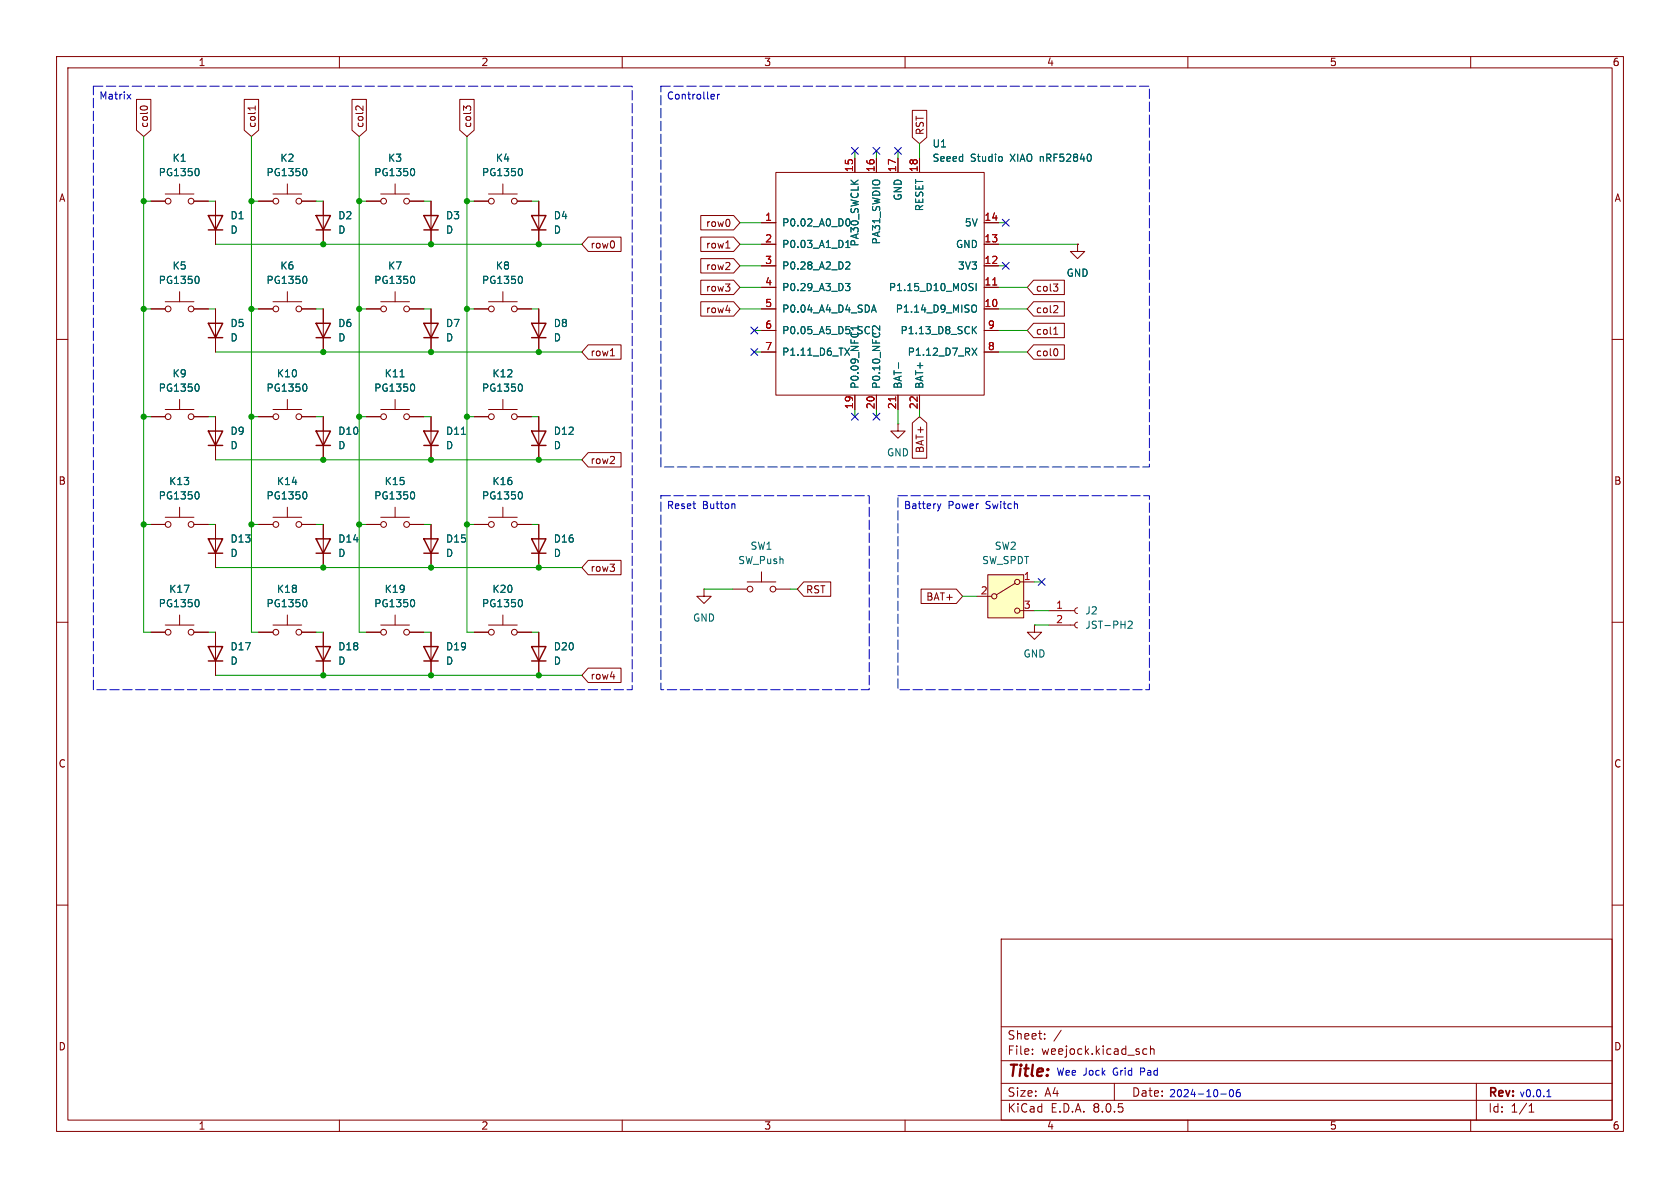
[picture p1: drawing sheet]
<svg xmlns="http://www.w3.org/2000/svg" width="297mm" height="210mm" viewBox="0 0 297 210" stroke-linecap="round" stroke-linejoin="round" font-family="sans-serif">
<g fill="none" stroke="#840000" stroke-width=".18">
<path d="M10 10h277v190h-277zM12 12h273v186h-273zM60 10v2M110 10v2M160 10v2M210 10v2M260 10v2M134.6 39.4h2.6M137.2 30.5h36.8v39.4h-36.8zM151.1 27.9v2.6M154.9 27.9v2.6M158.7 27.9v2.6"/>
<path d="M162.6 27.9v2.6M174 39.4h2.5M10 60h2M45.7 54.6h2.6M48.3 53.3h5M50.8 51.6v1.7M53.3 54.6h2.6M134.6 54.6h2.6M134.6 50.8h2.6M134.6 47h2.6M134.6 43.2h2.6M134.6 58.4h2.6"/>
<path d="M174 54.6h2.5M174 50.8h2.5M174 47h2.5M174 43.2h2.5M174 58.4h2.5M190.5 43.2v1.3h1.3l-1.3 1.2-1.3-1.2h1.3M190.5 43.2h.1M285 60h2M134.6 62.2h2.6M151.1 69.9v2.5M154.9 69.9v2.5M158.7 74.9v1.3h1.3l-1.3 1.3-1.2-1.3h1.2"/>
<path d="M158.7 74.9h.1M158.7 69.9v2.5M162.6 69.9v2.5M174 62.2h2.5M10 110h2M38.1 111.8v7.6M285 110h2M10 160h2M285 160h2M177 166h108v32h-108zM60 198v2M110 198v2"/>
<path d="M160 198v2M177 194.5h108M177 191.5h108M177 187.5h108M177 181.5h108M182.5 186.3v.1M182.5 185.5v.1M184.7 183.6v.1M184.7 182.8v.1M187.6 182.1l-1.3 2M197 191.5v3M202 186.1l.3 .3 .4-.1"/>
<path d="M202.7 185.5l-.4-.1-.3 .3M203.4 185.5l.2-.1 .4 .1v.9M203.4 184.9v1.5M210 198v2M260 198v2M261 191.5v6.5M270.3 196.6h.9M270.3 195.5l.4-.4v1.5"/>
<circle cx="48.8" cy="54.6" r=".51"/>
<circle cx="52.8" cy="54.6" r=".51"/>
</g>
<g fill="none" stroke="#006464" stroke-width=".18">
<path d="M149.7 38.7h.2l.2 .1M150.1 39.8l-.2 .1h-.2M177.1 27.7l.1 .2-.1 .6M53.9 48.8a.79 .79 0 0 1 0 1.3M149.5 50.1h.8l-.5 .5 .4 .1 .1 .4-.3 .3h-.4M149.5 43.8h.8M149.5 42.9l.4-.4v1.3M149.7 46.3l.4 .1 .2 .3-.8 .9h.8M154.1 55.2l.4-1.3 .4 1.3M154.2 54.8h.6M154.2 57.7v1.3M155.5 57.6v.8l-.7-.7-.3-.1-.3 .2"/>
<path d="M171.8 50.8l.2 .2-.2 .4M171.8 50.1l.2 .1M172.1 53.9a.43 .43 0 0 1 .5 .4v.5a.43 .43 0 0 1-.5 .4M172.1 58.3l.5 .7M172.6 50.1v1.3M172.6 57.7l-.7 .8M149.3 61.5l.9 1.3M150.2 61.5l-.9 1.3M158.8 64.1v1M171.8 61.5l.9 1.3M172.7 61.5l-.9 1.3"/>
</g>
<path d="M175.5 50.4h.7M158.3 70.2v.7" fill="none" stroke="#a90000" stroke-width=".18"/>
<path d="M36.8 114.3h2.6l-1.3 2.5zM36.8 116.8h2.6" fill="none" stroke="#840000" stroke-width=".25"/>
<path d="M174.6 101.6h6.4v7.6h-6.4z" fill="#ffffc2"/>
<g fill="none" stroke="#840000" stroke-width=".18">
<path d="M24.1 17.6h2.6v5.4l-1.3 1.1-1.3-1.1zM24.9 18.9l.4-.2 .7 .2M43.2 17.6h2.5v5.4l-1.3 1.1-1.2-1.1zM45.1 18.7v.8M45.1 19.1h-1.2l.1 .1M62.2 17.6h2.6v5.4l-1.3 1.1-1.3-1.1zM64.2 18.7v.8l-.8-.7-.3-.1-.2 .3M81.3 17.6h2.5v5.4l-1.3 1.1-1.2-1.1zM82.4 19.2l-.4-.5v.8M82.4 19l.3-.3h.3l.2 .3M161.3 19.5h2.5v4.8l-1.2 1.1-1.3-1.1zM26.7 35.6h2.5"/>
<path d="M29.2 34.3h5.1M31.7 32.5v1.8M34.3 35.6h2.5M38.1 35.6v7.6M45.7 35.6h2.6M48.3 34.3h5M50.8 32.5v1.8M53.3 35.6h2.6M57.1 35.6v7.6M64.8 35.6h2.5M67.3 34.3h5.1M69.8 32.5v1.8"/>
<path d="M72.4 35.6h2.5M76.2 35.6v7.6M83.8 35.6h2.6M86.4 34.3h5M88.9 32.5v1.8M91.4 35.6h2.6M95.2 35.6v7.6M123.9 38.1h5.8l1.1 1.3-1.1 1.2h-5.8zM134.6 39.4h2.6M151.1 27.9v2.6M154.9 27.9v2.6M158.7 27.9v2.6"/>
<path d="M162.6 27.9v2.6M174 39.4h2.5M26.7 54.6h2.5M29.2 53.3h5.1M31.7 51.6v1.7M34.3 54.6h2.5M38.1 54.6v7.6M45.7 54.6h2.6M53.3 54.6h2.6M57.1 54.6v7.6M64.8 54.6h2.5M67.3 53.3h5.1"/>
<path d="M69.8 51.6v1.7M72.4 54.6h2.5M76.2 54.6v7.6M83.8 54.6h2.6M86.4 53.3h5M88.9 51.6v1.7M91.4 54.6h2.6M95.2 54.6v7.6M104 41.9h5.8v2.6h-5.8l-1.1-1.3zM123.9 41.9h5.8l1.1 1.3-1.1 1.3h-5.8zM123.9 45.7h5.8l1.1 1.3-1.1 1.3h-5.8zM123.9 49.5h5.8l1.1 1.3-1.1 1.3h-5.8z"/>
<path d="M123.9 53.3h5.8l1.1 1.3-1.1 1.3h-5.8zM128.3 43.9h.7M128.3 54.9h.8M134.6 54.6h2.6M134.6 50.8h2.6M134.6 47h2.6M134.6 43.2h2.6M134.6 58.4h2.6M174 54.6h2.5M174 50.8h2.5M174 47h2.5M174 43.2h2.5"/>
<path d="M174 58.4h2.5M182.7 57.1h5.5v2.6h-5.5l-1.1-1.3zM182.7 49.5h5.5v2.6h-5.5l-1.1-1.3zM182.7 53.3h5.5v2.6h-5.5l-1.1-1.3zM186.2 50.2h.8l-.4 .5M186.3 59.1h.7M186.5 58l.1-.2v1.3M186.8 50.7l.2 .2v.3l-.2 .3M186.8 54l.2 .3-.1 .3-.7 .7h.8M190.5 43.2h.1M26.7 73.7h2.5M29.2 72.4h5.1"/>
<path d="M31.7 70.6v1.8M34.3 73.7h2.5M38.1 73.7v7.6M45.7 73.7h2.6M48.3 72.4h5M50.8 70.6v1.8M53.3 73.7h2.6M57.1 73.7v7.6M64.8 73.7h2.5M67.3 72.4h5.1M69.8 70.6v1.8M72.4 73.7h2.5"/>
<path d="M76.2 73.7v7.6M83.8 73.7h2.6M86.4 72.4h5M88.9 70.6v1.8M91.4 73.7h2.6M95.2 73.7v7.6M104 61h5.8v2.5h-5.8l-1.1-1.3zM107.9 62.9h.7M134.6 62.2h2.6M151.1 69.9v2.5M154.9 69.9v2.5M158.7 69.9v2.5"/>
<path d="M161.3 74.8l1.3-1.1 1.2 1.1v6.2h-2.5zM162.6 69.9v2.5M174 62.2h2.5M182.7 61h5.5v2.5h-5.5l-1.1-1.3zM186.8 61.7l.2 .4-.2 .7M26.7 92.7h2.5M29.2 91.4h5.1M31.7 89.7v1.7M34.3 92.7h2.5M38.1 92.7v7.6M45.7 92.7h2.6M48.3 91.4h5"/>
<path d="M50.8 89.7v1.7M53.3 92.7h2.6M57.1 92.7v7.6M64.8 92.7h2.5M67.3 91.4h5.1M69.8 89.7v1.7M72.4 92.7h2.5M76.2 92.7v7.6M83.8 92.7h2.6M86.4 91.4h5M88.9 89.7v1.7M91.4 92.7h2.6"/>
<path d="M95.2 92.7v7.6M104 80h5.8v2.6h-5.8l-1.1-1.3zM104 99.1h5.8v2.5h-5.8l-1.1-1.3zM26.7 111.8h2.5M29.2 110.5h5.1M31.7 108.7v1.8M34.3 111.8h2.5M38.1 111.8v2.5M38.1 116.8v2.6M45.7 111.8h2.6M48.3 110.5h5M50.8 108.7v1.8"/>
<path d="M53.3 111.8h2.6M57.1 111.8v7.6M64.8 111.8h2.5M67.3 110.5h5.1M69.8 108.7v1.8M72.4 111.8h2.5M76.2 111.8v7.6M83.8 111.8h2.6M86.4 110.5h5M88.9 108.7v1.8M91.4 111.8h2.6M95.2 111.8v7.6"/>
<path d="M104 118.1h5.8v2.6h-5.8l-1.1-1.3zM107.9 119.6h.8M124.5 104.1v1.3h1.2l-1.2 1.3-1.3-1.3h1.3M124.5 104.1h.1M129.5 104.1h2.6M132.1 102.9h5.1M134.6 101.1v1.8M137.2 104.1h2.5M142.1 102.9h4.8v2.5h-4.8l-1.1-1.3zM162.8 104.1h6.3l1.1 1.3-1.1 1.3h-6.3zM172.7 105.4h2.6M174.6 101.6h6.4v7.6h-6.4z"/>
<path d="M179.5 103.1l-3.4 2.1M180.3 102.9h2.6M180.3 108h2.6M182.9 110.5v1.3h1.2l-1.2 1.2-1.3-1.2h1.3M182.9 110.5h.1M185.4 108h4.6M185.4 110.5h4.6M190.5 110l-.4 .1-.1 .4 .1 .3 .4 .2M190.5 107.4l-.4 .2-.1 .4 .1 .3 .4 .2"/>
<circle cx="29.7" cy="35.6" r=".51"/>
<circle cx="33.8" cy="35.6" r=".51"/>
<circle cx="48.8" cy="35.6" r=".51"/>
<circle cx="52.8" cy="35.6" r=".51"/>
<circle cx="67.8" cy="35.6" r=".51"/>
<circle cx="71.9" cy="35.6" r=".51"/>
<circle cx="86.9" cy="35.6" r=".51"/>
<circle cx="90.9" cy="35.6" r=".51"/>
<circle cx="29.7" cy="54.6" r=".51"/>
<circle cx="33.8" cy="54.6" r=".51"/>
<circle cx="67.8" cy="54.6" r=".51"/>
<circle cx="71.9" cy="54.6" r=".51"/>
<circle cx="86.9" cy="54.6" r=".51"/>
<circle cx="90.9" cy="54.6" r=".51"/>
<circle cx="29.7" cy="73.7" r=".51"/>
<circle cx="33.8" cy="73.7" r=".51"/>
<circle cx="48.8" cy="73.7" r=".51"/>
<circle cx="52.8" cy="73.7" r=".51"/>
<circle cx="67.8" cy="73.7" r=".51"/>
<circle cx="71.9" cy="73.7" r=".51"/>
<circle cx="86.9" cy="73.7" r=".51"/>
<circle cx="90.9" cy="73.7" r=".51"/>
<circle cx="29.7" cy="92.7" r=".51"/>
<circle cx="33.8" cy="92.7" r=".51"/>
<circle cx="48.8" cy="92.7" r=".51"/>
<circle cx="52.8" cy="92.7" r=".51"/>
<circle cx="67.8" cy="92.7" r=".51"/>
<circle cx="71.9" cy="92.7" r=".51"/>
<circle cx="86.9" cy="92.7" r=".51"/>
<circle cx="90.9" cy="92.7" r=".51"/>
<circle cx="29.7" cy="111.8" r=".51"/>
<circle cx="33.8" cy="111.8" r=".51"/>
<circle cx="48.8" cy="111.8" r=".51"/>
<circle cx="52.8" cy="111.8" r=".51"/>
<circle cx="67.8" cy="111.8" r=".51"/>
<circle cx="71.9" cy="111.8" r=".51"/>
<circle cx="86.9" cy="111.8" r=".51"/>
<circle cx="90.9" cy="111.8" r=".51"/>
<circle cx="132.6" cy="104.1" r=".51"/>
<circle cx="136.7" cy="104.1" r=".51"/>
<circle cx="175.8" cy="105.4" r=".46"/>
<circle cx="179.8" cy="108" r=".46"/>
<circle cx="179.8" cy="102.9" r=".46"/>
</g>
<g fill="none" stroke="#006464" stroke-width=".18">
<path d="M34.9 29.8a.79 .79 0 0 1 0 1.3M53.9 29.8a.79 .79 0 0 1 0 1.3M73 29.8a.79 .79 0 0 1 0 1.3M92 29.8a.79 .79 0 0 1 0 1.3M149.7 38.7h.2l.2 .1M150.1 39.8l-.2 .1h-.2M177.1 27.7l.1 .2-.1 .6M34.9 48.8a.79 .79 0 0 1 0 1.3M53.9 48.8a.79 .79 0 0 1 0 1.3M73 48.8a.79 .79 0 0 1 0 1.3M92 48.8a.79 .79 0 0 1 0 1.3M149.5 50.1h.8l-.5 .5 .4 .1 .1 .4-.3 .3h-.4"/>
<path d="M149.5 43.8h.8M149.5 42.9l.4-.4v1.3M149.7 46.3l.4 .1 .2 .3-.8 .9h.8M154.1 55.2l.4-1.3 .4 1.3M154.2 54.8h.6M154.2 57.7v1.3M155.5 57.6v.8l-.7-.7-.3-.1-.3 .2M171.8 50.8l.2 .2-.2 .4M171.8 50.1l.2 .1M172.1 53.9a.43 .43 0 0 1 .5 .4v.5a.43 .43 0 0 1-.5 .4M172.1 58.3l.5 .7M172.6 50.1v1.3"/>
<path d="M172.6 57.7l-.7 .8M34.9 67.9a.79 .79 0 0 1 0 1.3M53.9 67.9a.79 .79 0 0 1 0 1.3M70.7 66.6h.8M73 67.9a.79 .79 0 0 1 0 1.3M81.6 76.8h.7M92 67.9a.79 .79 0 0 1 0 1.3M149.3 61.5l.9 1.3M150.2 61.5l-.9 1.3M158.8 64.1v1M171.8 61.5l.9 1.3M172.7 61.5l-.9 1.3"/>
<path d="M34.9 86.9a.79 .79 0 0 1 0 1.3M53.9 86.9a.79 .79 0 0 1 0 1.3M73 86.9a.79 .79 0 0 1 0 1.3M92 86.9a.79 .79 0 0 1 0 1.3M34.9 106a.79 .79 0 0 1 0 1.3M53.9 106a.79 .79 0 0 1 0 1.3M73 106a.79 .79 0 0 1 0 1.3M92 106a.79 .79 0 0 1 0 1.3M199.4 109.9l.5-.1 .3 .4-.8 .9h.8"/>
</g>
<g fill="none" stroke="#840000" stroke-width=".25">
<path d="M36.8 38.1h2.6l-1.3 2.5zM55.9 38.1h2.5l-1.3 2.5zM74.9 38.1h2.6l-1.3 2.5zM94 38.1h2.5l-1.3 2.5zM36.8 57.2h2.6l-1.3 2.5zM36.8 40.6h2.6M36.8 59.7h2.6M55.9 57.2h2.5l-1.3 2.5zM55.9 40.6h2.5M55.9 59.7h2.5M74.9 57.2h2.6l-1.3 2.5zM74.9 40.6h2.6"/>
<path d="M74.9 59.7h2.6M94 57.2h2.5l-1.3 2.5zM94 40.6h2.5M94 59.7h2.5M36.8 76.2h2.6l-1.3 2.5zM36.8 78.7h2.6M55.9 76.2h2.5l-1.3 2.5zM55.9 78.7h2.5M74.9 76.2h2.6l-1.3 2.5zM74.9 78.7h2.6M94 76.2h2.5l-1.3 2.5zM94 78.7h2.5"/>
<path d="M36.8 95.3h2.6l-1.3 2.5zM36.8 97.8h2.6M55.9 95.3h2.5l-1.3 2.5zM55.9 97.8h2.5M74.9 95.3h2.6l-1.3 2.5zM74.9 97.8h2.6M94 95.3h2.5l-1.3 2.5zM94 97.8h2.5M55.9 114.3h2.5l-1.3 2.5zM55.9 116.8h2.5M74.9 114.3h2.6l-1.3 2.5zM74.9 116.8h2.6"/>
<path d="M94 114.3h2.5l-1.3 2.5zM94 116.8h2.5"/>
</g>
<g fill="none" stroke="#0000c2" stroke-width=".18">
<path d="M22.5 16.7l.6 .8M23.1 16.7l-.6 .8M125.9 16.7h.3l.1 .3-.6 .1M126.2 17.5h-.3M126.8 16.7v.8M127.2 16.7l-.4 .2M129.7 89.1l.2 .1v.7M165.7 89.1l.3 .8M166 89.9l-.1 .4M166.3 89.1l-.3 .8M215.8 193.4h1M217.5 192.7l.1-.1a.68 .68 0 0 1 .5 .6 .68 .68 0 0 1-.5 .7 .84 .84 0 0 1-.1-1.2z"/>
<path d="M219.2 192.6l-.4 .1a.85 .85 0 0 0 0 1.2l.4-.1 .1-.5-.3-.2-.3 .1-.2 .1M273.5 193.9h.7M273.6 192.9l.2-.3v1.3"/>
</g>
<path d="M16.5 15.2h95.3v106.7h-95.3zM116.8 15.2h86.4v67.4h-86.4zM116.8 87.6h36.9v34.3h-36.9zM158.7 87.6h44.5v34.3h-44.5z" fill="none" stroke="#0000c2" stroke-width=".18" stroke-dasharray="1.7 .6"/>
<g fill="none" stroke="#009600" stroke-width=".18">
<path d="M25.4 24.1v87.7h1.3M25.4 35.6h1.3M36.8 35.6h1.3M44.4 24.1v87.7h1.3M44.4 35.6h1.3M55.9 35.6h1.2M63.5 24.1v87.7h1.3M63.5 35.6h1.3M74.9 35.6h1.3M82.5 24.1v87.7h1.3M82.5 35.6h1.3M94 35.6h1.2"/>
<path d="M130.8 39.4h3.8M151.1 26.7v1.2M154.9 26.7v1.2M158.7 26.7v1.2M162.6 25.4v2.5M176.5 39.4h1.3M25.4 54.6h1.3M36.8 54.6h1.3M38.1 43.2h64.8M44.4 54.6h1.3M55.9 54.6h1.2M63.5 54.6h1.3"/>
<path d="M74.9 54.6h1.3M82.5 54.6h1.3M94 54.6h1.2M130.8 54.6h3.8M130.8 47h3.8M130.8 50.8h3.8M130.8 43.2h3.8M133.3 58.4h1.3M176.5 54.6h5.1M176.5 58.4h5.1M176.5 47h1.3M176.5 50.8h5.1"/>
<path d="M176.5 43.2h14M25.4 73.7h1.3M36.8 73.7h1.3M38.1 62.2h64.8M44.4 73.7h1.3M55.9 73.7h1.2M63.5 73.7h1.3M74.9 73.7h1.3M82.5 73.7h1.3M94 73.7h1.2M133.3 62.2h1.3M151.1 72.4v1.3"/>
<path d="M154.9 72.4v1.3M158.7 72.4v2.5M162.6 72.4v1.3M176.5 62.2h5.1M25.4 92.7h1.3M36.8 92.7h1.3M38.1 81.3h64.8M44.4 92.7h1.3M55.9 92.7h1.2M63.5 92.7h1.3M74.9 92.7h1.3M82.5 92.7h1.3"/>
<path d="M94 92.7h1.2M36.8 111.8h1.3M38.1 100.3h64.8M38.1 119.4h64.8M55.9 111.8h1.2M74.9 111.8h1.3M94 111.8h1.2M124.5 104.1h5M139.7 104.1h1.3M170.2 105.4h2.5M182.9 102.9h1.2M182.9 108h2.5"/>
<path d="M182.9 110.5h2.5"/>
</g>
<g fill="none" stroke="#000084" stroke-width=".18">
<path d="M150.5 26.1l1.2 1.2M151.7 26.1l-1.2 1.2M154.3 26.1l1.2 1.2M155.5 26.1l-1.2 1.2M158.1 26.1l1.3 1.2M159.4 26.1l-1.3 1.2M177.2 38.8l1.2 1.2M178.4 38.8l-1.2 1.2M132.7 57.8l1.3 1.2M134 57.8l-1.3 1.2M177.2 46.4l1.2 1.2M178.4 46.4l-1.2 1.2"/>
<path d="M132.7 61.6l1.3 1.2M134 61.6l-1.3 1.2M150.5 73.1l1.2 1.2M151.7 73.1l-1.2 1.2M154.3 73.1l1.2 1.2M155.5 73.1l-1.2 1.2M183.5 102.3l1.3 1.2M184.8 102.3l-1.3 1.2"/>
</g>
<path d="M175.5 50.4h.7M158.3 70.2v.7" fill="none" stroke="#a90000" stroke-width=".18"/>
<g fill="#009600" stroke="#009600" stroke-width=".18">
<circle cx="57.1" cy="100.3" r=".46"/>
<circle cx="76.2" cy="81.3" r=".46"/>
<circle cx="76.2" cy="100.3" r=".46"/>
<circle cx="95.2" cy="100.3" r=".46"/>
<circle cx="57.1" cy="119.4" r=".46"/>
<circle cx="95.2" cy="119.4" r=".46"/>
<circle cx="76.2" cy="119.4" r=".46"/>
<circle cx="25.4" cy="54.6" r=".46"/>
<circle cx="44.4" cy="54.6" r=".46"/>
<circle cx="63.5" cy="35.6" r=".46"/>
<circle cx="44.4" cy="35.6" r=".46"/>
<circle cx="25.4" cy="35.6" r=".46"/>
<circle cx="57.1" cy="43.2" r=".46"/>
<circle cx="57.1" cy="62.2" r=".46"/>
<circle cx="63.5" cy="54.6" r=".46"/>
<circle cx="25.4" cy="73.7" r=".46"/>
<circle cx="44.4" cy="92.7" r=".46"/>
<circle cx="25.4" cy="92.7" r=".46"/>
<circle cx="63.5" cy="73.7" r=".46"/>
<circle cx="44.4" cy="73.7" r=".46"/>
<circle cx="63.5" cy="92.7" r=".46"/>
<circle cx="57.1" cy="81.3" r=".46"/>
<circle cx="76.2" cy="43.2" r=".46"/>
<circle cx="76.2" cy="62.2" r=".46"/>
<circle cx="82.5" cy="54.6" r=".46"/>
<circle cx="95.2" cy="62.2" r=".46"/>
<circle cx="95.2" cy="81.3" r=".46"/>
<circle cx="82.5" cy="73.7" r=".46"/>
<circle cx="95.2" cy="43.2" r=".46"/>
<circle cx="82.5" cy="35.6" r=".46"/>
<circle cx="82.5" cy="92.7" r=".46"/>
</g>
<text font-size="2.8" fill="#840000" x="178" y="190.9">Title:</text>
<g font-size="2.1" fill="#840000">
<text x="178" y="184">Sheet:</text>
<text x="178" y="186.7">File:</text>
<text x="184.1" y="186.7">weejock.kicad_sch</text>
<text x="178" y="196.9">KiCad</text>
<text x="178" y="194.1">Size:</text>
<text x="184.7" y="194.1">A4</text>
<text x="185.7" y="196.9">E.D.A.</text>
<text x="193.3" y="196.9">8.0.5</text>
<text x="200" y="194.1">Date:</text>
<text x="263" y="194.3">Rev:</text>
<text x="263" y="196.9">Id:</text>
<text x="267.1" y="196.9">1/1</text>
</g>
<g font-size="1.8" fill="#840000">
<text x="35" y="11.9">1</text>
<text x="85" y="11.9">2</text>
<text x="135" y="11.9">3</text>
<text x="185" y="11.9">4</text>
<text x="235" y="11.9">5</text>
<text x="285" y="11.9">6</text>
<text x="26.4" y="22.7" transform="rotate(-90 26.4 22.7)">col0</text>
<text x="45.4" y="22.7" transform="rotate(-90 45.4 22.7)">col1</text>
<text x="64.5" y="22.7" transform="rotate(-90 64.5 22.7)">col2</text>
<text x="83.5" y="22.7" transform="rotate(-90 83.5 22.7)">col3</text>
<text x="163.5" y="24" transform="rotate(-90 163.5 24)">RST</text>
<text x="10.3" y="35.9">A</text>
<text x="285.3" y="35.9">A</text>
<text x="124.7" y="40.3">row0</text>
<text x="104.3" y="44.1">row0</text>
<text x="124.7" y="44.1">row1</text>
<text x="124.7" y="47.9">row2</text>
<text x="124.7" y="51.8">row3</text>
<text x="183" y="51.8">col3</text>
<text x="124.7" y="55.6">row4</text>
<text x="183" y="59.4">col1</text>
<text x="183" y="55.6">col2</text>
<text x="104.3" y="63.2">row1</text>
<text x="183" y="63.2">col0</text>
<text x="104.3" y="82.2">row2</text>
<text x="163.5" y="80.2" transform="rotate(-90 163.5 80.2)">BAT+</text>
<text x="10.3" y="85.9">B</text>
<text x="285.3" y="85.9">B</text>
<text x="104.3" y="101.3">row3</text>
<text x="142.4" y="105.1">RST</text>
<text x="163.6" y="106.4">BAT+</text>
<text x="104.3" y="120.3">row4</text>
<text x="10.3" y="135.9">C</text>
<text x="285.3" y="135.9">C</text>
<text x="10.3" y="185.9">D</text>
<text x="285.3" y="185.9">D</text>
<text x="35" y="199.9">1</text>
<text x="85" y="199.9">2</text>
<text x="135" y="199.9">3</text>
<text x="185" y="199.9">4</text>
<text x="235" y="199.9">5</text>
<text x="285" y="199.9">6</text>
</g>
<g font-size="1.8" fill="#0000c2">
<text x="17.5" y="17.9">Matrix</text>
<text x="117.8" y="17.9">Controller</text>
<text x="117.8" y="90.3">Reset</text>
<text x="124.2" y="90.3">Button</text>
<text x="159.7" y="90.3">Battery</text>
<text x="167.6" y="90.3">Power</text>
<text x="174.4" y="90.3">Switch</text>
<text x="186.7" y="190.4">Wee Jock</text>
<text x="196.9" y="190.4">Grid</text>
<text x="201.8" y="190.4">Pad</text>
<text x="206.6" y="194.2">2024-10-06</text>
<text x="268.5" y="194.2">v0.0.1</text>
</g>
<g font-size="1.8" fill="#006464">
<text x="30.4" y="28.8">K1</text>
<text x="49.5" y="28.8">K2</text>
<text x="68.5" y="28.8">K3</text>
<text x="87.6" y="28.8">K4</text>
<text x="164.8" y="26.3">U1</text>
<text x="164.8" y="28.8">Seeed</text>
<text x="171.6" y="28.8">Studio</text>
<text x="178.7" y="28.8">XIAO nRF52840</text>
<text x="28" y="31.3">PG1350</text>
<text x="47" y="31.3">PG1350</text>
<text x="66.1" y="31.3">PG1350</text>
<text x="85.1" y="31.3">PG1350</text>
<text x="159.6" y="35.6" transform="rotate(-90 159.6 35.6)">GND</text>
<text x="40.6" y="39">D1</text>
<text x="40.6" y="41.5">D</text>
<text x="59.7" y="39">D2</text>
<text x="59.7" y="41.5">D</text>
<text x="78.7" y="39">D3</text>
<text x="78.7" y="41.5">D</text>
<text x="97.8" y="39">D4</text>
<text x="97.8" y="41.5">D</text>
<text x="138.2" y="40.2">P0.02_A0_D0</text>
<text x="163.4" y="37.4" transform="rotate(-90 163.4 37.4)">RESET</text>
<text x="170.5" y="40.2">5V</text>
<text x="30.4" y="47.9">K5</text>
<text x="49.5" y="47.9">K6</text>
<text x="68.5" y="47.9">K7</text>
<text x="87.6" y="47.9">K8</text>
<text x="138.2" y="44">P0.03_A1_D1</text>
<text x="138.2" y="47.9">P0.28_A2_D2</text>
<text x="152" y="43.7" transform="rotate(-90 152 43.7)">PA30_SWCLK</text>
<text x="155.8" y="43.3" transform="rotate(-90 155.8 43.3)">PA31_SWDIO</text>
<text x="168.9" y="44">GND</text>
<text x="169.3" y="47.9">3V3</text>
<text x="28" y="50.4">PG1350</text>
<text x="47" y="50.4">PG1350</text>
<text x="66.1" y="50.4">PG1350</text>
<text x="85.1" y="50.4">PG1350</text>
<text x="138.2" y="51.7">P0.29_A3_D3</text>
<text x="157" y="51.7">P1.15_D10_MOSI</text>
<text x="188.5" y="49.1">GND</text>
<text x="40.6" y="58">D5</text>
<text x="59.7" y="58">D6</text>
<text x="78.7" y="58">D7</text>
<text x="97.8" y="58">D8</text>
<text x="138.2" y="55.5">P0.04_A4_D4_SDA</text>
<text x="138.2" y="59.3">P0.05_A5_D5_SCL</text>
<text x="158.3" y="55.5">P1.14_D9_MISO</text>
<text x="159.1" y="59.3">P1.13_D8_SCK</text>
<text x="40.6" y="60.6">D</text>
<text x="59.7" y="60.6">D</text>
<text x="78.7" y="60.6">D</text>
<text x="97.8" y="60.6">D</text>
<text x="138.2" y="63.1">P1.11_D6_TX</text>
<text x="160.4" y="63.1">P1.12_D7_RX</text>
<text x="28" y="69.4">PG1350</text>
<text x="30.4" y="66.9">K9</text>
<text x="47" y="69.4">PG1350</text>
<text x="48.9" y="66.9">K10</text>
<text x="66.1" y="69.4">PG1350</text>
<text x="67.9" y="66.9">K11</text>
<text x="85.1" y="69.4">PG1350</text>
<text x="87" y="66.9">K12</text>
<text x="152" y="68.8" transform="rotate(-90 152 68.8)">P0.09_NFC1</text>
<text x="155.8" y="68.8" transform="rotate(-90 155.8 68.8)">P0.10_NFC2</text>
<text x="159.6" y="68.8" transform="rotate(-90 159.6 68.8)">BAT-</text>
<text x="163.4" y="68.8" transform="rotate(-90 163.4 68.8)">BAT+</text>
<text x="40.6" y="77.1">D9</text>
<text x="59.7" y="77.1">D10</text>
<text x="78.7" y="77.1">D11</text>
<text x="97.8" y="77.1">D12</text>
<text x="40.6" y="79.6">D</text>
<text x="59.7" y="79.6">D</text>
<text x="78.7" y="79.6">D</text>
<text x="97.8" y="79.6">D</text>
<text x="156.7" y="80.9">GND</text>
<text x="28" y="88.5">PG1350</text>
<text x="29.8" y="86">K13</text>
<text x="47" y="88.5">PG1350</text>
<text x="48.9" y="86">K14</text>
<text x="66.1" y="88.5">PG1350</text>
<text x="67.9" y="86">K15</text>
<text x="85.1" y="88.5">PG1350</text>
<text x="87" y="86">K16</text>
<text x="40.6" y="96.1">D13</text>
<text x="40.6" y="98.7">D</text>
<text x="59.7" y="96.1">D14</text>
<text x="59.7" y="98.7">D</text>
<text x="78.7" y="96.1">D15</text>
<text x="78.7" y="98.7">D</text>
<text x="97.8" y="96.1">D16</text>
<text x="97.8" y="98.7">D</text>
<text x="130.4" y="99.9">SW_Push</text>
<text x="132.6" y="97.4">SW1</text>
<text x="173.5" y="99.9">SW_SPDT</text>
<text x="175.8" y="97.4">SW2</text>
<text x="28" y="107.5">PG1350</text>
<text x="29.8" y="105">K17</text>
<text x="47" y="107.5">PG1350</text>
<text x="48.9" y="105">K18</text>
<text x="66.1" y="107.5">PG1350</text>
<text x="67.9" y="105">K19</text>
<text x="85.1" y="107.5">PG1350</text>
<text x="87" y="105">K20</text>
<text x="122.4" y="110.1">GND</text>
<text x="191.8" y="108.8">J2</text>
<text x="191.8" y="111.4">JST-PH2</text>
<text x="40.6" y="115.2">D17</text>
<text x="40.6" y="117.7">D</text>
<text x="59.7" y="115.2">D18</text>
<text x="59.7" y="117.7">D</text>
<text x="78.7" y="115.2">D19</text>
<text x="78.7" y="117.7">D</text>
<text x="97.8" y="115.2">D20</text>
<text x="97.8" y="117.7">D</text>
<text x="180.8" y="116.4">GND</text>
</g>
<g font-size="1.8" fill="#a90000">
<text x="150.9" y="30.5" transform="rotate(-90 150.9 30.5)">15</text>
<text x="154.7" y="30.5" transform="rotate(-90 154.7 30.5)">16</text>
<text x="158.5" y="30.5" transform="rotate(-90 158.5 30.5)">17</text>
<text x="162.3" y="30.5" transform="rotate(-90 162.3 30.5)">18</text>
<text x="135.2" y="39.1">1</text>
<text x="173.9" y="39.1">14</text>
<text x="135.2" y="42.9">2</text>
<text x="135.2" y="46.7">3</text>
<text x="173.9" y="46.7">12</text>
<text x="173.9" y="42.9">13</text>
<text x="135.2" y="50.5">4</text>
<text x="173.9" y="50.5">11</text>
<text x="135.2" y="54.4">5</text>
<text x="135.2" y="58.2">6</text>
<text x="173.9" y="54.4">10</text>
<text x="174.6" y="58.2">9</text>
<text x="135.2" y="62">7</text>
<text x="174.6" y="62">8</text>
<text x="150.9" y="72.4" transform="rotate(-90 150.9 72.4)">19</text>
<text x="154.7" y="72.4" transform="rotate(-90 154.7 72.4)">20</text>
<text x="158.5" y="72.4" transform="rotate(-90 158.5 72.4)">21</text>
<text x="162.3" y="72.4" transform="rotate(-90 162.3 72.4)">22</text>
<text x="173.3" y="105.2">2</text>
<text x="180.9" y="102.6">1</text>
<text x="180.9" y="107.7">3</text>
<text x="186.6" y="107.7">1</text>
<text x="186.6" y="110.2">2</text>
</g>
</svg>
